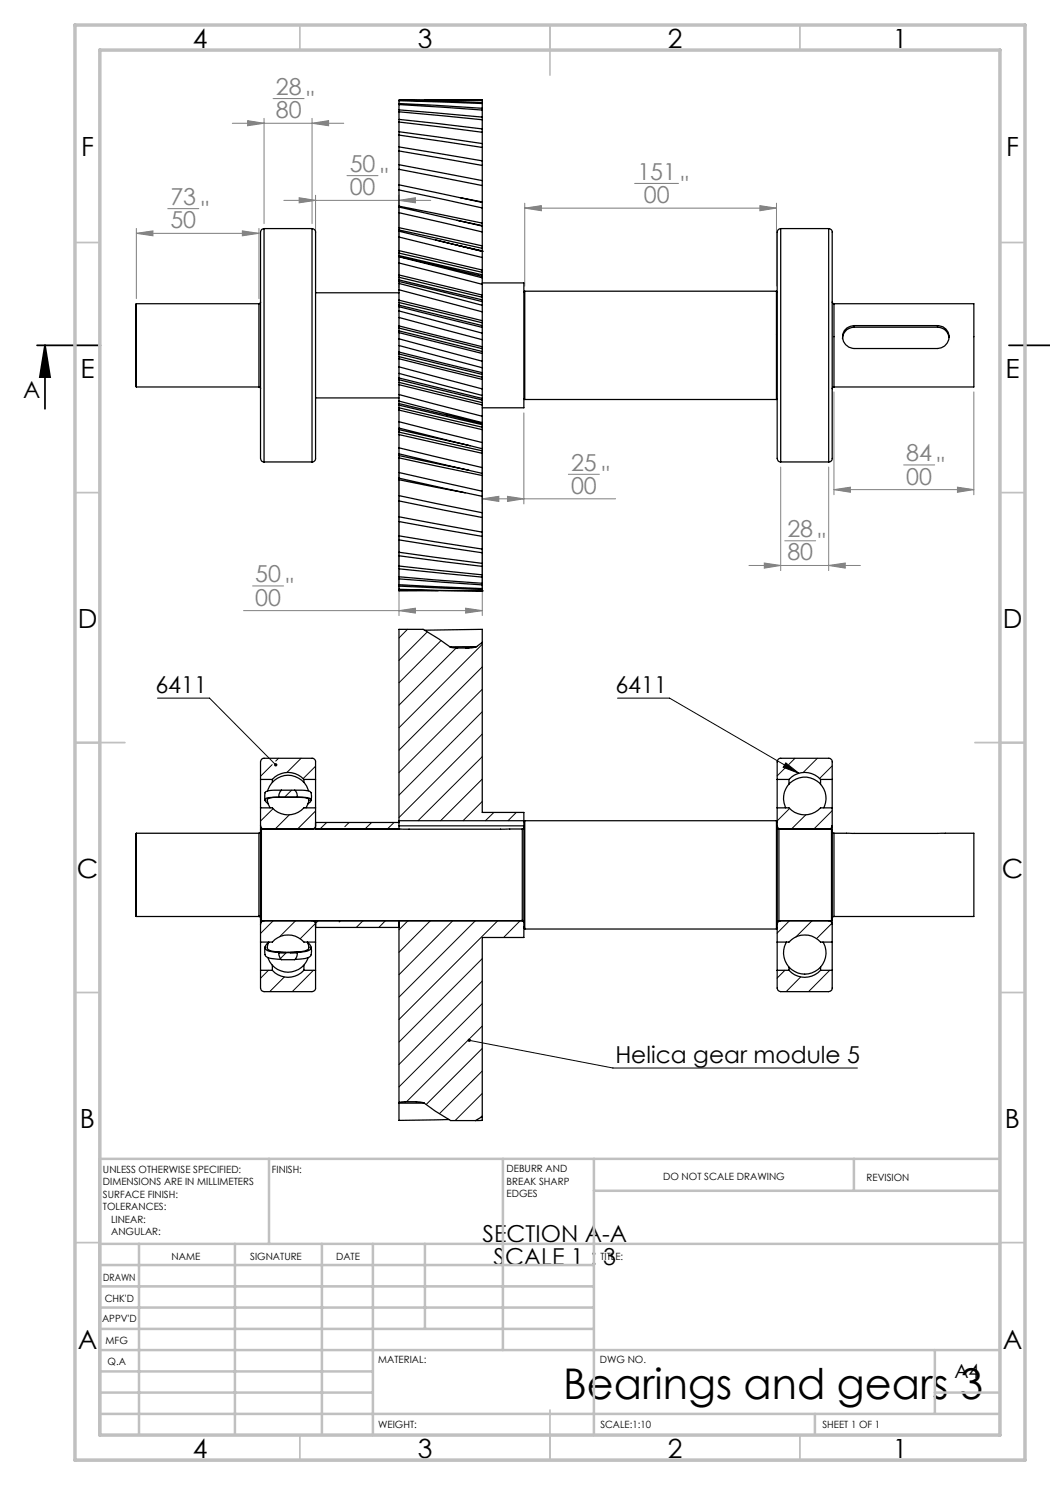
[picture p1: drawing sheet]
<svg xmlns="http://www.w3.org/2000/svg" width="210mm" height="297mm" viewBox="0 0 210 297" stroke-linecap="round" stroke-linejoin="round" font-family="sans-serif">
<path d="M31.5 139.6h10.4l13.2 13.4M123.5 139.6h10.4l25.9 15.1M157.2 152.6l2.6 2.1-3.2-1.2zM93.8 208.1l28.8 5.5h48.9" fill="none" stroke="#000" stroke-width=".2"/>
<path d="M7.4 69.1h12.7M9 69.1l1 6.3h-2zM9 69.1v12.7M201.8 69.1h8.3" fill="none" stroke="#000" stroke-width=".35"/>
<g fill="none" stroke="#808080" stroke-width=".2">
<path d="M54.6 19.7h6.2M46.5 24.7h22.3M49.5 24.1l3.3 .6-3.3 .4zM52.8 23.7v21M59.8 39.5l3.3 .6-3.3 .5zM62.4 23.7v21M62.4 24.7l3.3-.6v1zM63.1 39v18.6M69.4 35.1h6.2M79.8 39v18.6M126.9 36.7h8.8M27.3 45.7v14"/>
<path d="M27.3 46.7h24.5M27.3 46.7l3.3-.5v1zM33.5 41.7h6.3M48.5 46.2l3.3 .5-3.3 .5zM51.8 45.7v14M56.8 40.1h29.3M79.8 40.1l3.3-.6v1.1zM105 40.6v16.6M105 41.6h50.3M105 41.6l3.3-.5v1.1zM152 41.1l3.3 .5-3.3 .6zM155.3 40.6v16.6"/>
<path d="M166.8 78.4v20.6M194.8 78.4v20.6M79.8 91.8v31.3M96.4 99.8l3.4-.5v1zM96.4 84.2v38.9M96.4 99.8h26.7M101.5 99.3l3.3 .5-3.3 .5zM104.8 82.6v18.2M113.7 94.9h6.2M156.1 93.4v20.7M165.7 93.4v20.7M166.8 97.9l3.3-.5v1.1z"/>
<path d="M166.8 97.9h28M180.7 93h6.2M191.5 97.4l3.3 .5-3.3 .6zM50.5 117.2h6.2M149.8 113.1h22.3M152.9 112.6l3.2 .5-3.2 .5zM157 108.2h6.1M165.7 113.1l3.4-.5v1zM48.7 122.1h47.7M79.8 122.1l3.3-.5v1zM93.1 121.6l3.3 .5-3.3 .5z"/>
</g>
<g fill="none" stroke="#c0c0c0" stroke-width=".35">
<path d="M60 5v5M110 5v10M160 5v5M15 48.5h5M200 48.5h5M15 98.5h5M200 98.5h5M15 148.5h10M195 148.5h10M15 198.5h5M200 198.5h5M15 248.5h5"/>
<path d="M200 248.5h5M60 287v5M110 282v10M160 287v5"/>
</g>
<g fill="none" stroke="#c0c0c0" stroke-width=".5">
<path d="M53.8 231.8v17M100.6 231.8v38.2M118.8 231.8v55.2M118.8 238.2h81.2M170.8 231.8v6.4M200 231.8h-180v55.2M20 248.8h180M20 257.3h98.8M20 253h98.8M27.8 248.8v38.2M47 248.8v38.2M64.4 248.8v38.2"/>
<path d="M74.6 248.8v38.2M85 248.8v17M20 265.8h98.8M20 261.5h98.8M20 278.5h54.6M20 274.3h54.6M20 270h180M187 278.5h13M187 270v12.8M20 282.8h180M163 282.8v4.2"/>
</g>
<path d="M15 5h190v287h-190zM20 10h180v277h-180z" fill="none" stroke="#c0c0c0" stroke-width=".7"/>
<g fill="#000">
<path d="M210.1 69.1v6.3zM9 69.1l1 6.3h-2z"/>
<path d="M157.2 152.6l2.6 2.1-3.2-1.2zM54.9 152.7a.35 .35 0 0 0 0 .5 .35 .35 0 0 0 .5 0l-.3-.2 .3 .1a.35 .35 0 0 0 0-.4 .35 .35 0 0 0-.5 0zM93.6 207.9l-.1 .1 .3 .1-.3-.1a.33 .33 0 0 0 .4 .4 .33 .33 0 0 0 .2-.5 .33 .33 0 0 0-.5 0z"/>
</g>
<g fill="#808080">
<path d="M152 41.1l3.3 .5-3.3 .6zM105 41.6l3.3-.5v1.1zM79.8 40.1l3.3-.6v1.1zM59.8 39.5l3.3 .6-3.3 .5zM62.4 24.7l3.3-.6v1zM49.5 24.1l3.3 .6-3.3 .4zM48.5 46.2l3.3 .5-3.3 .5zM27.3 46.7l3.3-.5v1z"/>
<path d="M96.4 99.8l3.4-.5v1zM101.5 99.3l3.3 .5-3.3 .5zM152.9 112.6l3.2 .5-3.2 .5zM165.7 113.1l3.4-.5v1zM166.8 97.9l3.3-.5v1.1zM191.5 97.4l3.3 .5-3.3 .6z"/>
<path d="M79.8 122.1l3.3-.5v1zM93.1 121.6l3.3 .5-3.3 .5z"/>
</g>
<g fill="none" stroke="#000" stroke-width=".25">
<path d="M79.8 20h16.6M84.9 20h11.5M79.8 38l16.6 3.6M79.8 38v3.2M79.8 37l16.6 3.5M79.8 37v1M79.8 33.9l16.6 3.2M79.8 33.9v3.1M79.8 33.9v-1l16.6 3.2M79.8 30.2l16.6 2.9M79.8 30.2v2.6M79.8 30.2v-.8l16.6 2.8v.9"/>
<path d="M79.8 27l16.6 2.5M79.8 27v2.3M79.8 27v-.7l16.6 2.4v.8M79.8 24.4l16.6 2.1M79.8 24.4v1.8M79.8 24.4v-.5l16.6 1.9M79.8 22.4l16.6 1.6M79.8 22.4v1.3M79.8 22.4v-.4l16.6 1.4M79.8 20.9l16.6 1.1M79.8 20.9v-.2l16.6 1M79.8 20.6v-.5l16.6 .6"/>
<path d="M79.8 20l16.6 .5M79.8 20.9v1M92.1 39.5l4.3 .9M96.4 37.1v3.3M96.4 36.1v1M96.4 33.1v3M96.4 29.5v2.7M96.4 26.5v2.2M96.4 25.8v.7M96.4 24v1.8M96.4 23.4v.6M96.4 22v1.4"/>
<path d="M96.4 21.7v.3M96.4 20.7v1M96.4 20.5v.2M96.4 20v.5M52.8 45.7a.89 .89 0 0 0-.7 1.2v43.5a1.99 1.99 0 0 0 .3 1.9l.4 .1M52.8 45.7v46.7M52.8 45.7h9.6M62.4 45.7a.85 .85 0 0 1 .7 1.2v43.5a1.99 1.99 0 0 1-.3 1.9l-.4 .1M62.4 45.7v46.7M63.1 58.6h16.7M79.8 51.3l16.6 4M79.8 58l16.6 4.4"/>
<path d="M79.8 58v2M79.8 56.7l16.6 4.4M79.8 56.7v1.3M79.8 56.3l16.6 4M79.8 56.3v.4M79.8 52.6l16.6 4.3M79.8 55l16.6 4M79.8 52.6v2.4M79.8 52.6v-1.2l16.6 4.2M79.8 47.4l16.6 4.1M79.8 50.1l16.6 3.9M79.8 47.4v2.7"/>
<path d="M79.8 47.4v-1.2l16.6 4.1M79.8 56l16.6 4M79.8 56v.3M79.8 55.5l16.6 3.9M79.8 55v.5M79.8 55.5v.5M79.8 42.5l16.6 3.9M79.8 45.5l16.6 3.7M79.8 42.5v3M79.8 41.4l16.6 3.8M79.8 41.4v1.1M79.8 51.1l16.6 3.9"/>
<path d="M79.8 50.6l16.6 3.9M79.8 50.1v.5M79.8 50.6v.5M79.8 46l16.6 3.7M79.8 41.2l16.6 3.4M79.8 45.5v.5M79.8 41.2v.2M79.8 46v.2M79.8 51.1v.1M87.1 48l9.3 2.3M91.4 49l5 1.2M91.4 44.1l5 1"/>
<path d="M96.4 56.9v2.1M96.4 55.6v1.3M96.4 55.3v.3M96.4 51.5v2.5M96.4 50.3v1.2M96.4 50.3h.1M96.4 60v.3M96.4 59v.4M96.4 59.4v.6M96.4 46.4v2.8M96.4 45.2v1.2M96.4 55v.3"/>
<path d="M96.4 54v.5M96.4 54.5v.5M96.4 50.2v.1M96.4 49.7v.5M96.4 41.6v3M96.4 49.2v.5M96.4 40.5v1.1M96.4 45.1v.1M96.4 44.6v.5M96.4 40.4v.1M96.4 56.6h8.4v25h-8.4M105 58.2v21.7"/>
<path d="M105 58.2h50.3M105 58.2l-.2 .2M155.3 58.2v21.7M155.3 58.2l.1 .2M156.1 45.7a.89 .89 0 0 0-.7 1.2v43.5a1.99 1.99 0 0 0 .4 1.9l.3 .1M156.1 45.7v46.7M156.1 45.7h9.6M165.7 45.7a.85 .85 0 0 1 .7 1.2v43.5a1.99 1.99 0 0 1-.3 1.9l-.4 .1M165.7 45.7v46.7M27.3 60.7v16.7M27.3 60.7l-.2 .2v16.3l.2 .2M27.3 60.7h24.5"/>
<path d="M27.3 77.4h24.5M51.8 77.4l.3 .1v.2M51.8 60.7v16.7M52.1 60.4l-.1 .2-.2 .1M63.1 79.6h16.7M79.8 69.1l16.6 4.5M79.8 67.8l16.6 4.4M79.8 67.8v1.3M79.8 70.4l16.6 4.1M79.8 69.1v1.3M79.8 74.7l16.6 4.4M79.8 73.4l16.6 4.4"/>
<path d="M79.8 73.4v1.3M79.8 66.5l16.6 4.2M79.8 66.5v1.3M79.8 63.5l16.6 4.4M79.8 65.2l16.6 4.2M79.8 63.5v1.7M79.8 62.2l16.6 4.4M79.8 62.2v1.3M79.8 71.8l16.6 4.1M79.8 71.8v1.6M79.8 75.6l16.6 4.1M79.8 74.7v.9"/>
<path d="M79.8 61.3l16.6 4.2M79.8 61.3v.9M79.8 78.9l16.6 4.4M79.8 78.9v1.3M79.8 60l16.6 4.1M79.8 76.9l16.6 4.1M79.8 76.9v2M79.8 70.8l16.6 4.1M79.8 70.4v.4M79.8 66.2l16.6 4.1M79.8 66.2v.3M79.8 65.6l16.6 4.1"/>
<path d="M79.8 65.2v.4M79.8 71.3l16.6 4.2M79.8 71.3v.5M79.8 70.8v.5M79.8 65.6v.6M79.8 75.9l16.6 4.1M79.8 75.6v.3M79.8 61l16.6 4.1M79.8 61v.3M79.8 76.5l16.6 4M79.8 76.5v.4M79.8 75.9v.6"/>
<path d="M79.8 60.5l16.6 4.1M79.8 60v.5M79.8 60.5v.5M96.4 72.2v1.4M96.4 73.6v.9M96.4 77.8v1.3M96.4 70.7v1.5M96.4 67.9v1.5M96.4 66.6v1.3M96.4 75.9v1.9M96.4 79.1v.6M96.4 65.5v1.1"/>
<path d="M96.4 62.4v1.7M96.4 61.1v1.3M96.4 60.3v.8M96.4 74.5v.4M96.4 70.3v.4M96.4 69.4v.3M96.4 75.5v.4M96.4 74.9v.6M96.4 69.7v.6M96.4 79.7v.3M96.4 65.1v.4M96.4 64.1v.5"/>
<path d="M96.4 64.6v.5M104.8 79.7l.2 .2M105 79.9h50.3M155.4 79.7l-.1 .2M166.4 60.4l.4 .3M166.8 77.4l-.4 .3M166.8 60.7h28v16.7h-28M166.8 60.7v16.7M170.8 65.1a2.29 2.29 0 0 0-2.3 2.3 2.29 2.29 0 0 0 2.3 2.3h16.7a2.29 2.29 0 0 0 2.3-2.3 2.29 2.29 0 0 0-2.3-2.3M170.8 65.4a2.31 2.31 0 0 0-2.3 2.3M170.8 65.1h16.7M170.8 65.1v.3"/>
<path d="M170.8 65.4h16.7M187.5 65.4a2.34 2.34 0 0 1 2.3 2.1M187.5 65.1v.3M52.8 92.4h9.6M79.8 80.2l16.6 4.3M79.8 80.2v.5M79.8 84.3v1.3l16.6 4.1v-1.2M79.8 84.3l16.6 4.2M79.8 82l16.6 3.9M79.8 82v2.3M79.8 90.8l16.6 3.9M79.8 89.6l16.6 3.9"/>
<path d="M79.8 89.6v1.2M79.8 86.9l16.6 3.8M79.8 86.9v2.7M79.8 81l16.6 3.9M79.8 80.7v.3M79.8 81.6l16.6 3.8M79.8 81v.6M79.8 81.6v.4M79.8 85.7v.2M79.8 86.4l16.6 3.8M79.8 85.9v.5M79.8 95.6l16.6 3.7"/>
<path d="M79.8 94.5l16.6 3.7M79.8 94.5v1.1M79.8 86.4v.5M79.8 91.6l16.6 3.5M79.8 91.6v2.9M79.8 90.8v.3M79.8 91.1v.5M79.8 99.1l16.6 3.4M79.8 99.1v1.1M79.8 96v3.1M79.8 95.6v.4M79.8 80.7l9.5 2.3"/>
<path d="M79.8 85.9l14.2 3.2M79.8 91.1l14 2.9M79.8 96l13.2 2.6M89.3 83l7.1 1.7M89.3 83h.2M96.4 83.3v1.2M96.4 81v2.3M96.4 84.5v.2M96.4 85.9v2.6M96.4 80.5v.5M96.4 80v.5M96.4 93.5v1.2"/>
<path d="M96.4 90.7v2.8M96.4 84.7v.2M96.4 84.9v.5M96.4 85.4v.5M96.4 89.7v.5M96.4 98.2v1.1M96.4 90.2v.5M96.4 95.1v3.1M96.4 94.7v.4M96.4 99.3v3.2M156.1 92.4h9.6M79.8 100.2l16.6 3.3"/>
<path d="M79.8 103.4v.9l16.6 3v-.9M79.8 103.4l16.6 3M79.8 100.2v3.2M79.8 107.2v.8l9.3 1.5 7.3 1.1v-.8M79.8 107.2l16.6 2.6M79.8 104.4v2.8M79.8 110.5l16.6 2.2M79.8 108.1v2.4M79.8 110.5v.7l16.6 2.1M79.8 113.2l16.6 1.8M79.8 111.2v2M79.8 113.2v.6l16.6 1.6"/>
<path d="M79.8 115.4l16.6 1.3M79.8 113.9v1.5M79.8 115.4v.4l16.6 1.2M79.8 116.9l16.6 .8M79.8 115.9v1M79.8 116.9v.3l16.6 .7M79.8 117.9l16.6 .3M79.8 117.9v.1l16.6 .2M79.8 118.1h7.8M79.8 117.3v.6M96.4 102.5v1M96.4 103.5v2.9"/>
<path d="M96.4 107.2v2.6M96.4 110.5v2.2M96.4 112.7v.6M96.4 113.3v1.7M96.4 115v.4M96.4 115.4v1.3M96.4 116.7v.3M96.4 117v.7M96.4 117.7v.2M96.4 118.2h.1M96.4 117.9v.3M84.9 126l11.5-.1v2.6"/>
<path d="M91.2 129.6h.3M91.5 129.6h2.2M91.5 129.6l-1.2-.1-.4-.2-2.2-1.5-3.1-1.9h-4.8v39.9M93.1 129.6h.6M95.3 129.3l-1.6 .3M95.3 129.3l-5.3 .1M96.4 128.5v34h8.4v1.8M96.4 128.5l-1.1 .8M52.1 155.9v-3.5a.72 .72 0 0 1 .7-.7h9.6a.72 .72 0 0 1 .7 .7v3.5M52.1 155.9v5.7M52.1 155.9h2.4M54.5 155.9v.6"/>
<path d="M54.5 155.9a4.2 4.2 0 0 1 6.3 0M55.8 159.5h-1.5a1.08 1.08 0 0 0-1.3 .6l.7 .7M55.8 159.5h3.7M56.3 158l-2.1 .1a1.29 1.29 0 0 0-1.2 .5v1.5M56.3 158a1.86 1.86 0 0 0-.5 1.5M56.3 158h2.6M58.9 158l2.1 .1a1.23 1.23 0 0 1 1.2 .5v1.5M58.9 158a1.72 1.72 0 0 1 .6 1.5M59.5 159.5h1.6a1.1 1.1 0 0 1 1.1 .4l-.1 .5-.5 .4M60.8 155.9v.6M60.8 155.9h2.3M61.7 158.1a4.2 4.2 0 0 0-4.1-3.1 4.2 4.2 0 0 0-4.1 3.2"/>
<path d="M63.1 155.9v5.7M155.4 155.9v-3.5a.72 .72 0 0 1 .7-.7h9.6a.72 .72 0 0 1 .7 .7v3.5M155.4 155.9v5.7M155.4 155.9h2.4M157.8 155.9v.9M157.8 155.9a4.2 4.2 0 0 1 6.3 0M164.1 155.9v.9M164.1 155.9h2.3M166.4 155.9v5.7M27.3 166.6v16.7M27.3 166.6l-.2 .2v13.8a5.9 5.9 0 0 0 .2 2.7M27.3 166.6h24.5"/>
<path d="M51.8 166.6v16.7M52.1 166.3l-.3 .3M52.1 165.1a.66 .66 0 0 0 .7 .7M52.1 165.1v.9M52.1 161.6h2.4a4.2 4.2 0 0 0 6.3 0h2.3M52.1 166v18M52.1 161.6v3.5M52.3 165.8v18.3M52.3 165.8h49.7M52.3 165.8l-.2 .2M61.8 160.1v-.1a.93 .93 0 0 0-.9-.5h-4.6a4.8 4.8 0 0 0-2.9 .4l.2 .9 .4 .8M61.8 160.1l-.6 1.5"/>
<path d="M63.1 165.1a.66 .66 0 0 1-.7 .7M63.1 161.6v4.2M63.1 164.5h16.7M79.8 164.1h25M79.8 165.2h25M102 165.8h2.5M104.5 165.8v18.3M104.8 165.5l-.3 .3M104.8 164.3v21.4M105 164.1v21.7M105 164.1h50.3M105 164.1l-.2 .2"/>
<path d="M155.3 164.1v21.7M155.3 164.1l.1 .2M155.4 165.5l.1 .2 .3 .1M155.4 165.1a.66 .66 0 0 0 .7 .7M155.4 161.6h2.4a4.2 4.2 0 0 0 6.3 0h2.3M155.4 164.3v21.4M155.4 161.6v2.7M155.8 165.8v18.3M155.8 165.8h10.5M157.1 161.6a4.3 4.3 0 0 1 3.8-6.2 4.3 4.3 0 0 1 3.8 6.2M166.3 165.8v18.3M166.3 165.8l.1 .2"/>
<path d="M166.4 166.3l.4 .3M166.4 165.1a.66 .66 0 0 1-.7 .7M166.4 165.1v.9M166.4 166v18M166.4 161.6v3.5M166.8 166.6h28v16.7h-28M166.8 166.6v16.7M27.3 183.3h24.5M51.8 183.3l.2 .1 .1 .3M52.1 194.1v3.5a.72 .72 0 0 0 .7 .7h9.6a.72 .72 0 0 0 .7-.7v-3.5M52.1 188.4v5.7M52.1 184v.9"/>
<path d="M52.1 188.4h2.4a4.2 4.2 0 0 1 6.3 0h2.3M52.1 184l.2 .1M52.1 194.1h2.4M52.1 184.9v3.5M52.3 184.1h52.2M52.8 184.1a.72 .72 0 0 0-.7 .8M53 189.4v.6a1.28 1.28 0 0 0 1.2 1.7l2 .2M53.4 189.4a.82 .82 0 0 0 1.1 .8 21.3 21.3 0 0 0 6.5 0l.6-.3 .2-.5M53.6 191.5a4.2 4.2 0 0 0 4 2.9 4.2 4.2 0 0 0 4-2.8M53.7 188.5l-.3 .2a.78 .78 0 0 0-.4 .8 .78 .78 0 0 0 .6 .7l1 .2 2.6 .1h-1.4M53.8 188.4l-.4 1M54.5 193v1.1"/>
<path d="M54.5 194.1a4.2 4.2 0 0 0 6.3 0M55.8 190.5v.6l.5 .8h2.6a1.84 1.84 0 0 0 .6-1.4M55.8 190.5h3.7M60.8 193v1.1M60.8 194.1h2.3M61.5 188.4l.3 1M61.5 188.5h.1a1 1 0 0 1 .5 1.4 8.2 8.2 0 0 1-4.1 .6h1.5M62.2 189.4v1.6M62.2 190.9a1.49 1.49 0 0 1-1.7 .9l-1.5 .1M62.4 184.1a.72 .72 0 0 1 .7 .8M63.1 188.4v5.7M63.1 185.5h16.7"/>
<path d="M63.1 184.1v4.3M79.8 184.1v36.4M104.5 184.1l.2 .2 .1 .2M104.8 185.7v1.8h-8.4v35.8M104.8 185.7l.2 .1M105 185.8h50.3M155.4 194.1v3.5a.72 .72 0 0 0 .7 .7h9.6a.72 .72 0 0 0 .7-.7v-3.5M155.4 188.4v5.7M155.4 188.4h2.4a4.2 4.2 0 0 1 6.3 0h2.3M155.4 185.7l-.1 .1M155.4 194.1h2.4M155.4 185.7v2.7"/>
<path d="M155.8 184.1l-.4 .4M155.8 184.1h10.5M156.1 184.1a.72 .72 0 0 0-.7 .8M157.3 188.4a4.2 4.2 0 0 0 3.7 6.4 4.2 4.2 0 0 0 3.6-6.4M157.8 193.4v.7M157.8 194.1a4.2 4.2 0 0 0 6.3 0M164.1 193.4v.7M164.1 194.1h2.3M165.7 184.1a.72 .72 0 0 1 .7 .8M166.4 188.4v5.7M166.4 184v.9M166.4 184l-.1 .1"/>
<path d="M166.4 184.9v3.5M166.8 183.3l-.4 .4M79.8 220.5a14.2 14.2 0 0 1 5 .1l2.2 1.6 3.1 1.9h5M79.8 220.6v3.5l10-.2M79.8 220.5v.1M79.8 220.6h5M96.4 223.3v.8h-1.3M96.4 223.3l-1.3 .8"/>
</g>
<g fill="none" stroke="#000" stroke-width=".2">
<path d="M81.5 125.9l-1.7 1.7M85.5 126.4l-5.7 5.7M88.2 128.1l-8.4 8.5M91.2 129.6l-11.4 11.4M96.4 137.9l-16.6 16.6M96.4 133.4l-16.6 16.6M96.4 128.9l-16.6 16.7M54.4 152.9l-2.3 2.4M55.7 151.7l-.6 .5M58.3 158l-1.4 1.5M60.2 151.7l-2.8 2.8M63.1 153.2l-2.5 2.5"/>
<path d="M96.4 155.8l-8.3 8.3M96.4 151.3l-12.8 12.8M96.4 146.8l-16.6 16.7M96.4 142.3l-16.6 16.7M157 153.6l-1.6 1.6M159 151.7l-1.2 1.2M163.5 151.7l-2.9 2.8M166.4 153.2l-2.5 2.5M54.6 161.7l-2.5 2.5M57.9 163l-2.9 2.8M63.1 162.2l-3.6 3.6M65.3 164.5l-1.3 1.3"/>
<path d="M69.8 164.5l-.8 .8M74.3 164.5l-1.3 1.3M78.8 164.5l-1.3 1.3M96.4 160.3l-3.8 3.8M98.8 162.5l-1.7 1.6M103.3 162.5l-1.7 1.6M157.9 161.7l-2.5 2.5M161.1 163l-2.8 2.8M166.4 162.1l-3.6 3.7M53.7 194.1l-1.6 1.5M54.6 184.1l-2.5 2.6M56.9 195.4l-3 2.9"/>
<path d="M57.3 190.5l-1.2 1.2M59.1 184.1l-3.1 3.2M62.7 194.1l-4.2 4.2M63.6 184.1l-3.6 3.6M68.1 184.1l-.3 .3M72.6 184.1l-1.3 1.4M77.1 184.1l-1.3 1.4M81.6 184.1l-1.8 1.8M86.1 184.1l-6.3 6.4M90.6 184.1l-10.8 10.8M95.1 184.1l-15.3 15.3M96.4 196.2l-16.6 16.7"/>
<path d="M96.4 191.7l-16.6 16.7M99.6 184.1l-19.8 19.8M104 184.1l-3.3 3.4M157 194.1l-1.6 1.5M157.9 184.1l-2.5 2.5M160.1 195.4l-2.9 2.9M162.4 184.1l-3.2 3.3M165.9 194.1l-4.2 4.2M166.4 184.6l-3.1 3.1M93.9 207.7l-12.6 12.6M96.4 218.7l-5.4 5.4M96.4 214.2l-8.5 8.5"/>
<path d="M96.4 209.7l-11.2 11.2M96.4 205.2l-2.3 2.4M96.4 200.7l-16.6 16.7M96.4 223.2l-.3 .3"/>
</g>
<text font-size="8.5" x="112.6" y="279.7">Bearings and gears 3</text>
<g font-size="5.3">
<text x="38.5" y="9.5">4</text>
<text x="83.5" y="9.5">3</text>
<text x="133.6" y="9.5">2</text>
<text x="178.6" y="9.5">1</text>
<text x="16.2" y="31.3">F</text>
<text x="201.2" y="31.3">F</text>
<text x="16.1" y="75.5">E</text>
<text x="201.1" y="75.5">E</text>
<text x="15.5" y="125.5">D</text>
<text x="200.5" y="125.5">D</text>
<text x="15.4" y="175.5">C</text>
<text x="200.4" y="175.5">C</text>
<text x="16" y="225.5">B</text>
<text x="201" y="225.5">B</text>
<text x="15.5" y="269.8">A</text>
<text x="200.5" y="269.8">A</text>
<text x="38.5" y="291.5">4</text>
<text x="83.5" y="291.5">3</text>
<text x="133.6" y="291.5">2</text>
<text x="178.6" y="291.5">1</text>
</g>
<g font-size="4.7" fill="#808080">
<text x="55.2" y="19">28</text>
<text x="55.2" y="23.6">80</text>
<text x="61.3" y="21.5">&quot;</text>
<text x="69.9" y="34.4">50</text>
<text x="127.5" y="36">151</text>
<text x="34.1" y="41">73</text>
<text x="69.9" y="39">00</text>
<text x="76.1" y="37">&quot;</text>
<text x="128.8" y="40.6">00</text>
<text x="136.3" y="38.5">&quot;</text>
<text x="34.1" y="45.6">50</text>
<text x="40.3" y="43.6">&quot;</text>
<text x="114.2" y="94.1">25</text>
<text x="181.3" y="92.3">84</text>
<text x="187.5" y="94.8">&quot;</text>
<text x="114.2" y="98.8">00</text>
<text x="120.4" y="96.7">&quot;</text>
<text x="181.3" y="96.9">00</text>
<text x="157.5" y="107.5">28</text>
<text x="157.5" y="112.1">80</text>
<text x="163.7" y="110">&quot;</text>
<text x="51.1" y="116.5">50</text>
<text x="57.2" y="119">&quot;</text>
<text x="51.1" y="121.1">00</text>
</g>
<g font-size="4.7">
<text x="4.6" y="79.6">A</text>
<text x="31.1" y="138.6">6411</text>
<text x="123.1" y="138.6">6411</text>
<text x="123.1" y="212.6">Helica gear module 5</text>
<text x="96.5" y="248.4">SECTION A-A</text>
<text x="98.7" y="253">SCALE 1 : 3</text>
</g>
<text font-size="3.9" x="190.9" y="275.5">A4</text>
<g font-size="2">
<text x="20.6" y="234.6">UNLESS OTHERWISE SPECIFIED:</text>
<text x="20.6" y="237.1">DIMENSIONS ARE IN MILLIMETERS</text>
<text x="20.6" y="239.6">SURFACE FINISH:</text>
<text x="54.4" y="234.6">FINISH:</text>
<text x="101.3" y="234.5">DEBURR AND</text>
<text x="101.3" y="237">BREAK SHARP</text>
<text x="101.3" y="239.5">EDGES</text>
<text x="132.6" y="236">DO NOT SCALE DRAWING</text>
<text x="173.3" y="236.2">REVISION</text>
<text x="20.6" y="242.1">TOLERANCES:</text>
<text x="22.2" y="244.6">LINEAR:</text>
<text x="22.2" y="247.1">ANGULAR:</text>
<text x="34.3" y="252">NAME</text>
<text x="50" y="251.9">SIGNATURE</text>
<text x="67.2" y="251.9">DATE</text>
<text x="120.1" y="251.9">TITLE:</text>
<text x="20.6" y="256.1">DRAWN</text>
<text x="20.9" y="260.3">CHK'D</text>
<text x="20.4" y="264.4">APPV'D</text>
<text x="21.1" y="268.8">MFG</text>
<text x="21.5" y="273">Q.A</text>
<text x="75.6" y="272.5">MATERIAL:</text>
<text x="120" y="272.5">DWG NO.</text>
<text x="75.6" y="285.5">WEIGHT:</text>
<text x="120.1" y="285.6">SCALE:1:10</text>
<text x="164.5" y="285.6">SHEET 1 OF 1</text>
</g>
</svg>
